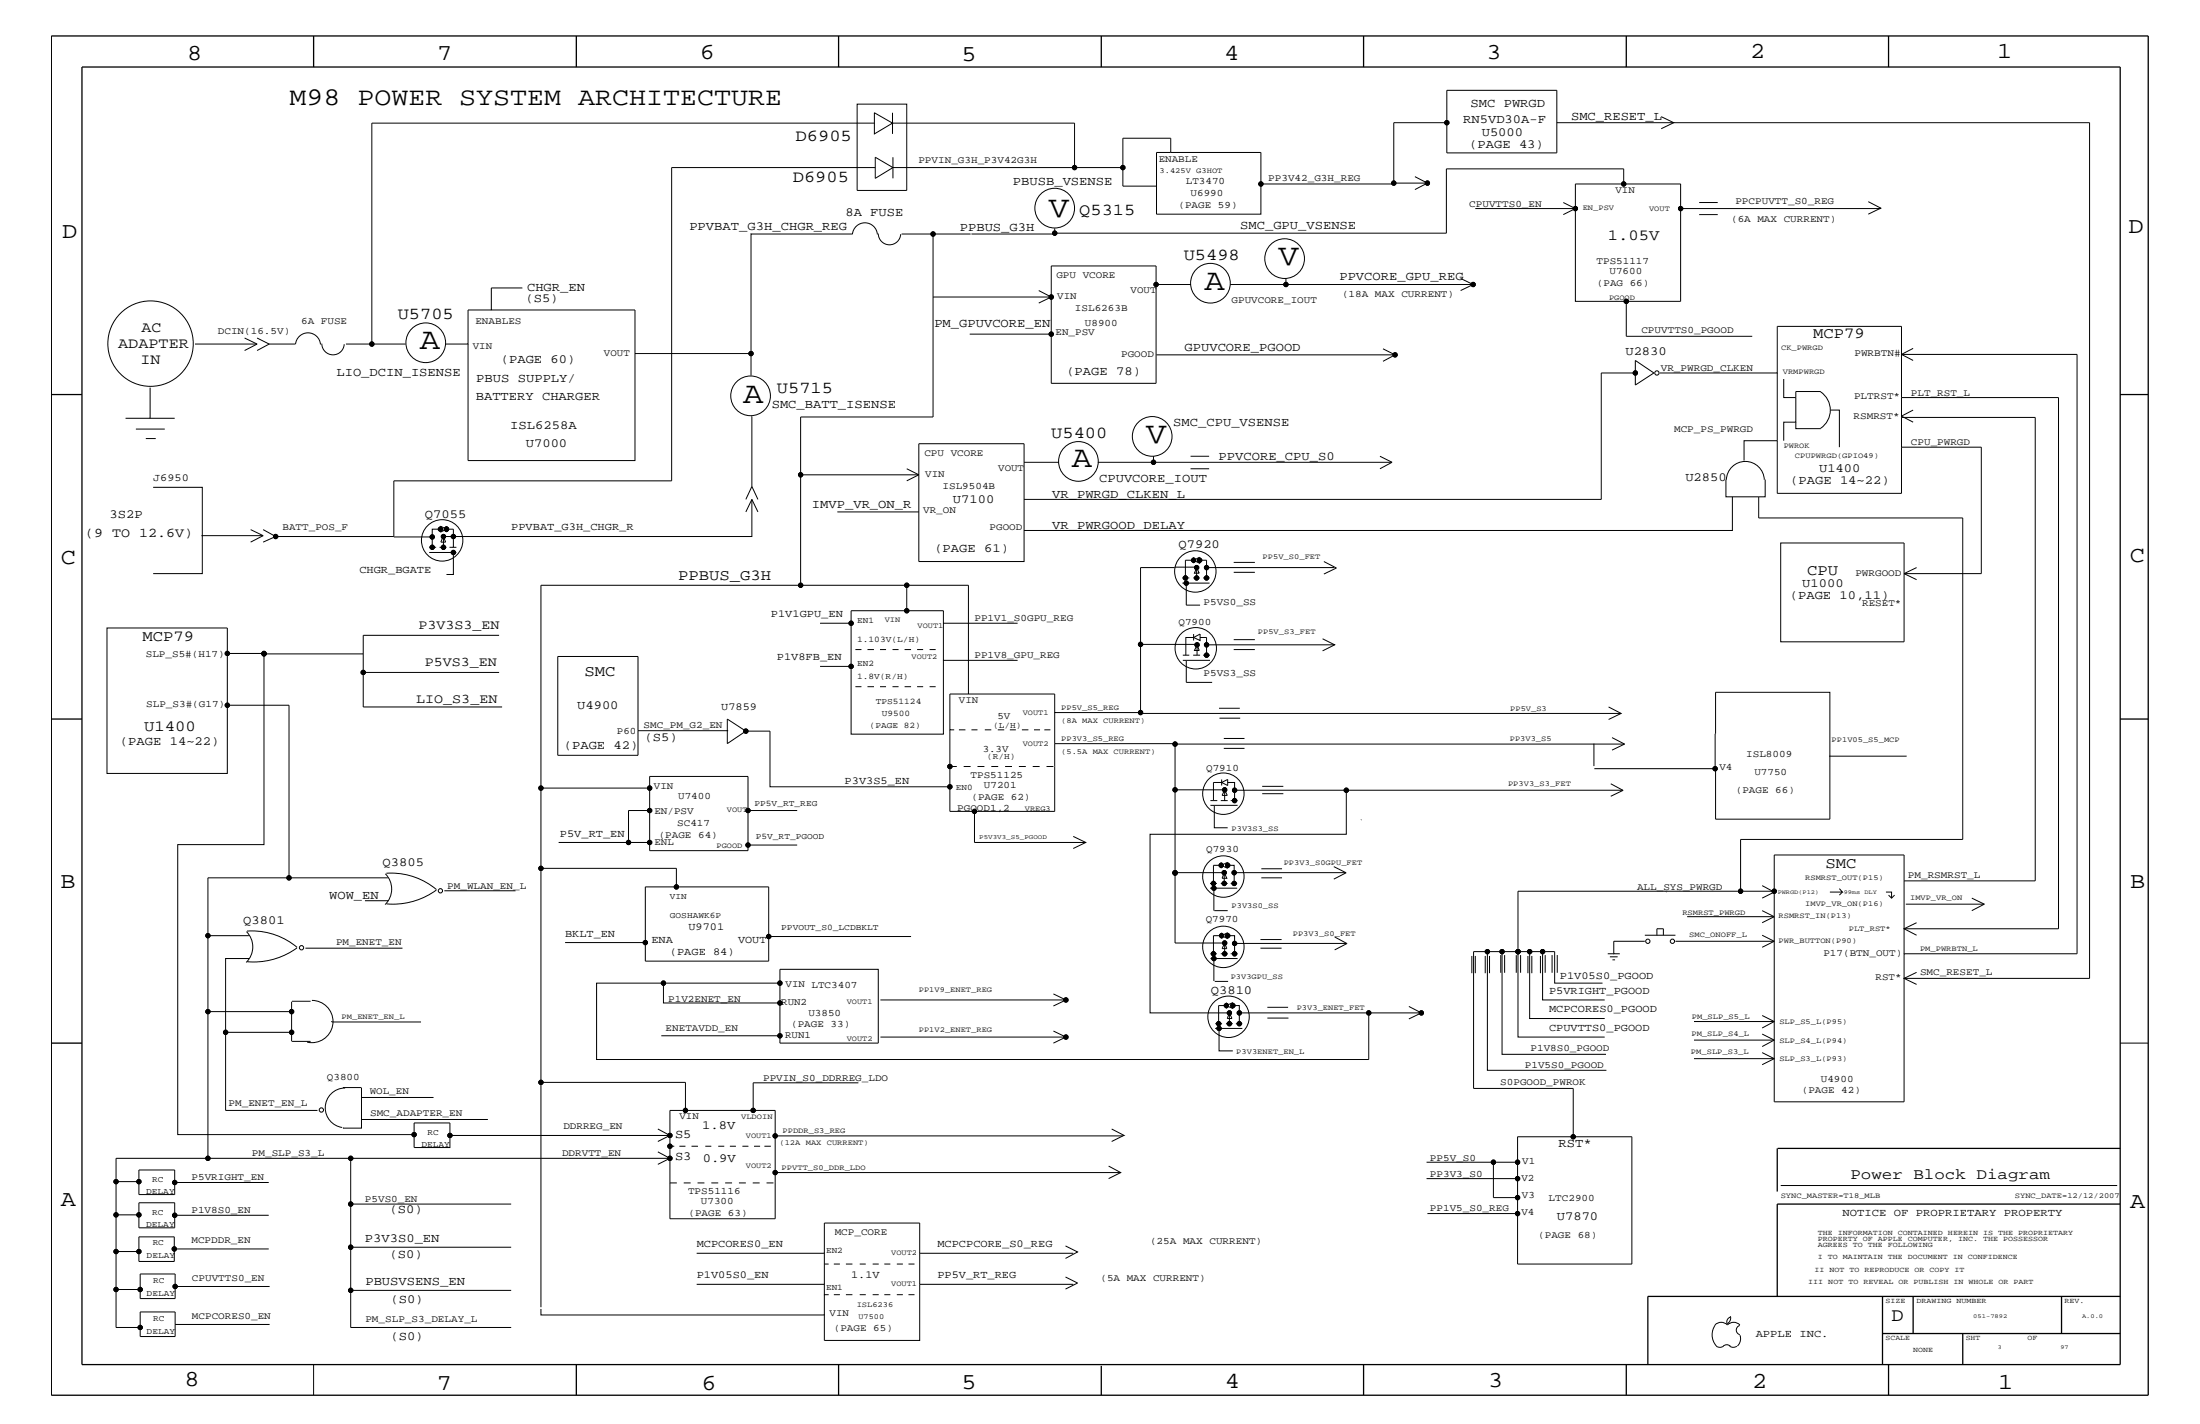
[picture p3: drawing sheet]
<svg xmlns="http://www.w3.org/2000/svg" width="432mm" height="279mm" viewBox="0 0 432 279" stroke-linecap="round" stroke-linejoin="round" font-family="sans-serif">
<g fill="none" stroke="#000" stroke-width=".25">
<path d="M10.1 7.1h411.5v266.7h-411.5zM16.1 13.2h400v254.5h-400zM61.6 7.1v6.1M113.1 7.1v6.1M164.6 7.1v6.1M216.2 7.1v6.1M267.6 7.1v6.1M319.2 7.1v6.1M370.7 7.1v6.1M10.1 77.4h6M416.1 77.4h5.5M10.1 141.1h6"/>
<path d="M416.1 141.1h5.5M10.1 204.7h6M348.8 225.3v8.5M348.9 225.3h67.2M416.1 236.2h-67.3v18.2M369.5 254.4v13.3M375.5 254.4v7.2M404.6 254.4v7.2M416.1 254.4h-92.7v13.3M113.1 267.7v6.1M164.6 267.7v6.1M216.2 268v5.8"/>
<path d="M267.6 267.7v6.1M319.2 267.7v6.1M369.5 261.6h46.6M370.7 267.7v6.1M385.2 261.6v6.1"/>
</g>
<g fill="none" stroke="#000" stroke-width=".2">
<path d="M168.2 20.4h9.8v17h-9.8zM171.6 24.2h-98.6v43.3h-5.1M171.6 22.1l3.6 2.1-3.6 2.1zM171.8 32.9h-40v61.4h-54.5v11h-23.2l-2.5-1.4M171.8 30.8l3.5 2.1-3.5 2.1zM175.2 22.1v2.1h35.7v8.7l.1-.1M175.2 24.2v2.1M175.3 32.9h45.1M175.3 30.8v4.2M229.8 29.9v-2.8h-9.4v9.4h6.6v5.5h20.5v-12.1h-20.5v6.6M273.6 35.9v.2h-26.1M273.6 35.9h6.6"/>
<path d="M277.7 34.7l2.5 1.2-2.5 1.3M284 24.1v5.9h21.6v-12.3h-21.6v6.4h-10.4v11.8M305.6 24.1h104.5v167.9h-36.4v24.2h-25.5v-8.5M306.8 39.7l2.4 1.2M318.7 36.1v-3h-34.8v12.6h-76.9M326.1 22.9l2.4 1.2-2.4 1.2M333.5 39.7h3.6M366.7 39.6l2.4 1.2-2.4 1.2M102.5 56.5h-6.1v4.3h28.2v29.6h-32.7v-22.9M147.4 45.8v.1M167.3 45.9h-19.9v23.5M167.3 46a2.46 2.46 0 0 1 2.5-2.3 2.46 2.46 0 0 1 2.4 2.3"/>
<path d="M172.4 45.8a2.2 2.2 0 0 0 2.1 2.2 2.2 2.2 0 0 0 2.3-2.1M177 45.9h13.5M183.1 58.3h23.2M183.1 45.9v35.9h-26v33M203.9 57l2.4 1.3v-6.1h20.6v23h-20.6v-16.9M206.3 58.3l-2.4 1.2M207 45.7v.2h-16.3M207 44.8v.9M226.9 55.8h6.9M241.5 55.8h47.6M252.4 54.6v1.2M286.7 54.6l2.4 1.2"/>
<path d="M289.1 55.8l-2.4 1.2M289.6 40.9h19.6M309.2 40.9v18.2h20.7v-23h-20.7v4.8l-2.4 1.2M319.2 59.1v6.9h24.7M329.9 40.9h39.2M333.5 42.1h3.6M29.5 76.1v6h-4.9M38.3 67.5h12.2M48 66.3l2.5 1.2M50.5 66.3l2.3 1.2-2.3 1.3M50.5 67.5l-2.5 1.3M52.7 67.5h5.2"/>
<path d="M58 67.5a2.46 2.46 0 0 1 2.5-2.2 2.46 2.46 0 0 1 2.4 2.3M63.2 67.4a2.2 2.2 0 0 0 2.1 2.2 2.2 2.2 0 0 0 2.3-2.1M73 67.5h6.6M96.4 60.8h-4.5v6.7h-4.4M124.6 69.4h22.8v4.3M190.3 65.6h16M227 69.6h46.8M271.4 68.4l2.4 1.2M273.8 69.6l-2.4 1.3M321 70.7l3.6 2.5-3.6 2.4zM321 73.2h-6.7v24.8h-113.3M348.8 73.2v23.6h24.4v-18.8"/>
<path d="M350.1 74.4v3.6h2.4M352.5 78v4.8h-2.4v3.7M357.3 76.9a4.3 4.3 0 0 1 0 7.1M357.4 76.8h-4.9v1.2M373.2 69.5v-5.5h-24.4v9.2h-23M373.2 78v-8.5h34.5v117.6h-34v4.9M373.2 78h30.8v104.2h-30.3v4.9M373.2 69.5l2.3 1.2M375.5 68.4l-2.3 1.1M26.7 84.2h5.6M28.6 86h2M29.5 82.1h4.8"/>
<path d="M30.1 95.6h9.6v17h-9.6M147.5 81.7l.1 13.7M147.6 98v7.3h-58.6M147.6 98l1.2 2.4M147.6 98l-1.2 2.4M147.6 95.4l1.2 2.6M147.6 95.4l-1.2 2.6M157.1 93.2h23.2M178 92l2.3 1.2M180.3 87.1h20.7v23.1h-20.7zM180.3 93.2l-2.3 1.1M201 90.7h6.9"/>
<path d="M215.5 90.7h57.7M226.4 89.5v1.2M233.7 89.5h3.6M233.7 92h3.6M270.8 89.5l2.4 1.2M273.2 90.7l-2.4 1.3M338.8 94.1v3.4h6.4M338.8 94.1a3.7 3.7 0 0 1 3.8-3.6 3.7 3.7 0 0 1 3.7 3.6M340 97.5v6.6h-139M345.2 97.5v4.1h40v63.1h-43.6v10.2M346.5 94.1v3.4h-1.3M348.8 86.5h-6.5v3.9"/>
<path d="M352.5 82.8v1.3h4.9M359.3 80.5h1.7v7.2M373.2 87.7h15.7v24.9h-15.2M373.2 81.9h26.3v90.9h-25.8M375.5 80.5l-2.3 1.1 2.3 1.2M39.5 105.1h12.1M49.2 103.9l2.4 1.2M51.6 105.1l-2.4 1.3M53.9 105.3h.2l-2.5 1.1M77.3 105.4h7.5M84.2 107.4h1.4M84.2 108.4h5.4"/>
<path d="M84.8 105.4v2M86.3 107.4h1.3M86.4 103.8v.6l1.2-.6h1.4v1.5M87 105.3l-.5 1.1h1l-.5-1.1M87 105.3h1.9M87 105.3v2.1M87.6 103.2v.6l-1.2-.6v.6h-1.6v1.6M87.7 103.7l-.1 .7M89 105.3v2.1h-.8M89 108.4v4.3h-1.4M89 107.4h.6M164.3 100.4h16"/>
<path d="M178 114.8v5M230.5 111.4h-6.6v15h6.7M230.5 111.3h4.4M232.1 114.4h.7v4.3h2.7M232.7 113.4h.7M232.8 114.4h4.6M234.3 109.3v.6h-1.6v3.5h-.6M234.3 109.9l1.2 .6v-1.2l-1.2 .6v.6M234.9 111.4v2h-.7M234.9 111.4l.5 1.1h-1zM234.9 113.4h.6M235.5 109.9h1.3v1.5"/>
<path d="M236.1 113.4h.7M236.8 111.4v2h.6M236.8 111.4h25.1M242.1 110.3h4.2M242.1 112.3h4.2M259.8 110.2l2.5 1.2-2.5 1.2M349.5 106.5h24.2v19.4h-24.2zM373.7 112.6l2.5 1.1M376.2 111.4l-2.5 1.2M44.6 138.4v-15.2h-23.6v28.6h23.6v-13.4h12.1v33.8h.1M44.6 128.2l26.7 .1M51.8 128.3v37.4h-16.9v56.9h46.4v-2.3h7v4.9h-7v-2.6"/>
<path d="M71.3 131.9h26.7M98 124.7h-26.7v14h27.3M109.5 128.8h15.7v19.4h-15.7zM161 122.3h6M167 122.3v8.5h-6M167 122.3v-2.5h18.2v24.2h-18.2v-13.2M167.9 134.7h1.2M167.9 127.5h1.2M170.3 134.7h1.2M170.3 127.5h1.2M172.7 134.7h1.2M172.7 127.5h1.2"/>
<path d="M175.2 134.7h1.2M175.2 127.5h1.2M177.5 134.7h1.3M177.5 127.5h1.3M180 134.7h1.2M180 127.5h1.2M182.5 134.7h1.1M182.5 127.5h1.1M185.1 122.3h14.6M185.1 129.6h14.6M190.1 136.2v-21.4h-83.9v39.8M207 139.8v-3.6h-20.6v7h.9"/>
<path d="M223.9 139.8h-16.9v6.1M223.9 126.4v13.6h94.3M230.5 126.4h4.5M232.2 128.6h1.2M232.2 129.6h5.3M232.8 129.6v4.3h5.1M234.2 128.6h1.3M234.3 124.4v.7h-1.6v3.5M234.3 125.1l1.2 .6v-1.3l-1.2 .7v.6M235 126.5l.4 1.1h-1zM235 126.5v2.1M235.5 125.1h1.3v1.4"/>
<path d="M236.1 128.6h.7M236.8 126.5v2.1h.7M236.8 126.5h25.1M239.3 139h4M242.1 127.5h4.2M242.1 125.5h4.2M259.6 125.3l2.4 1.2-2.4 1.2M315.7 138.7l2.5 1.3-2.5 1.2M106.2 154.6v15.8h26.6v3.6M106.2 154.6h21.3M125.2 143.4h17.7M127.5 159h-4.1v6.3h4.1"/>
<path d="M127.5 152.3h19.3v14.6h-19.3zM142.7 141.1l3.7 2.4-3.7 2.4zM146.2 143.5h4.9v10.9h35.3v4.8h20.6v-13.3M146.8 159h9.7M186.4 143.2v11.2M188.2 143.2h1.3M190.7 143.2h1.2M191.3 159.2v6.1h21.8M193.3 143.2h1.3M195.8 143.2h1.3M198.2 143.2h1.2M200.6 143.2h1.2"/>
<path d="M202.9 143.2h1.2M205 143.2h1.2M207 145.9h23.6v9.1M230.6 155.1l9.8-.1v2.1h-.8M230.6 155.1v16.1M230.6 146h88.3M230.7 155l-.1 .1M237.6 158h5.3M237.6 157.1h1.3M238.3 158v4.4h2.7M239.4 140.9h4M239.8 153.5h-1.6v3.6"/>
<path d="M239.8 152.9v1.2M240.2 146.8h4.1M240.2 144.9h4.1M240.4 155l.5 1.1h-1zM240.4 157.1h.6M241 153.5v.6l-1.2-.6 1.2-.6v.6h1.3v1.6h21.9M241.6 157.1h1.3M242.3 155.1v2M247.7 154.3h4.2M247.7 155.7h4.2M264.2 155.1v8.6h-38.5v35h15.6v2.2h-.7M312.8 145.9v4.4"/>
<path d="M312.9 150.8h23.8v9.9h22.5v-24.9h-22.5l-.1 15M316.1 153.8l2.4 1.3h-54.3M316.4 144.7l2.5 1.3M318.6 155.1l-2.5 1.1M318.9 146l-2.5 1.2M359 148.4h15.2M71.6 176.7h4.7M75.6 171.4a4.2 4.2 0 0 1 0 6.1M75.8 171.3a13.8 13.8 0 0 1 9.9 3.2M76.1 172.2h-35.3v11.4M85.6 174.6a14.5 14.5 0 0 1-9.7 2.7M87.2 174.8h14"/>
<path d="M106.2 170.4v42M109.6 165.3h13.8M146.8 165.8h9.7M210.7 164.1l2.4 1.2-2.4 1.2M230.7 171.2l-.1 13.8h9.8v2.1M237.5 174.3h.8v4.4M237.5 173.3h1.3M238.3 174.3h4.5M238.3 178.7h2.7M239.7 169.8h-1.5v3.5M239.7 169.2v1.2M240.3 171.2l.5 1.1h-.9z"/>
<path d="M240.3 171.2v2.1h-.7M240.3 171.2h-9.7v.3M240.3 173.3h.7M241 169.8v-.6l-1.3 .6 1.3 .6v-.6h1.2v1.4h22l-2.4-1.2M242.2 171.2v2.1h-.6M242.2 173.3h.6M247.6 170.5h4M247.6 172.2h4M264.2 171.2l-2.4 1.3M267.2 160.8l-.1 .1M327.1 174.9l-.1 .1M331.1 179.9h17.1"/>
<path d="M345.9 173.8l2.3 1.2v-.1M345.9 176.2l2.3-1.2v4.9M345.9 178.7l2.3 1.2M348.2 179.9v4.8l-2.3 1.2M348.2 174.9h-50.3v28.6h17.1M348.2 174.9v-7.1h25.5v14.4M348.2 179.9l-2.3 1.1M361 174.4l.6 .6h-2.4M361.6 175l-.6 .6M370.2 175h1.1v1.2M370.7 175.6l.6 .6 .6-.6M374.1 177.4h15.4"/>
<path d="M387 176.2l2.5 1.2M389.5 177.4l-2.5 1.3M40.8 198.5v28.8h28M40.8 198.5h16.4M48.4 182.8a4.2 4.2 0 0 1-.1 6M48.5 182.7a13.8 13.8 0 0 1 9.8 3.2M48.9 183.6h-8.1v14.9M48.9 188.1h-4.6v14.5M57.2 196.5v7.8M57.3 196.5h3.7M58.3 186a14.5 14.5 0 0 1-9.8 2.7M59.9 186h19.1"/>
<path d="M61.2 196.3a4.1 4.1 0 0 1 4.1 4.6 4.1 4.1 0 0 1-5 3.6M130.2 192.9v3.9h22.9M150.9 183.8v-9.8h-24.2v10.9h-15.8M153.1 190.2h19.3v14.5h-19.3zM153.1 192.9h-36v15h151.5v-9.2M172.8 196.2h36.4M178.8 183.8h-27.9v4.8h-24.2v-3.7M206.8 195l2.4 1.2-2.4 1.2M237.6 188.1h.7v4.4M237.6 187.1h1.2M238.3 188.1h4.6M238.4 192.6h2.6"/>
<path d="M239.6 187.1h1.4M239.8 184.2v-.6l1.2-.6v.6h1.3v1.5h21.9M239.8 183v.6M240.4 185l.4 1.1h-.9zM240.7 196.7v.6l1.3-.6v.6h1.2v1.4M240.7 197.3l1.3 .6v-.6M240.7 197.3v.6M240.7 197.3h-1.5v3.6M241 183.6v.6l-1.2-.6h-1.6v3.5M241.3 198.7l.5 1.1h-.9zM241.6 187.1h1.3M242.3 185.1v2"/>
<path d="M243.2 198.7h35.8M243.2 198.7v2.2M247.4 186h4.1M247.4 184.3h4.1M248.8 197.6h4M248.8 199.8h4.1M262 183.8l2.3 1.3M264.4 185.1l-2.4 1.3M276.5 197.5l2.5 1.2-2.5 1.2M288.9 187.6v3.4M289.6 187.6v3.4M291.5 187.6v3.4"/>
<path d="M291.9 186.7h8.3M292.4 187.6v3.4M294.6 187.4v3.5M294.8 186.7v20.2h20.4M295.3 187.4v3.5M297.6 187.4v3.5M298.5 187.4v3.5M299.9 187.6v3.4M300.7 187.6v3.4M302.3 187.6v3.4M302.8 186.7h-2.6v13.1h14.8M303.3 187.4v3.5"/>
<path d="M304.6 187.4v3.5M305.6 187.4v3.5M314.5 192.9h-9.4v-6.2h-2.3v9.5h12.2M315.6 187.1h1.1M316 187.7h1.5M316.5 188.3h.5M322.8 184.7h-6.1v2.4h1.2M322.8 183.5h6M325.2 183.5v-1.3h1.3v1.3M328.8 184.7h19.4M345.9 199.2l2.3 1.2M345.9 183.5l2.3 1.2"/>
<path d="M348.2 184.7v15.7h-15.7M376.2 190.8l-2.5 1.2 2.5 1.2M376.2 181l-2.5 1.2 2.5 1.3M44.3 202.6v15.3h18M44.3 202.6h12.9M57.3 204.3h3.7M65.1 200.3v.2h17.5M67.3 213.4h3.7M67.7 213.5a3.9 3.9 0 0 0-3.8 3.6 3.9 3.9 0 0 0 3.2 4.1M71 213.5v7.8h-3.7h.1M71 219.7h24.8M71 215.3h14.1"/>
<path d="M129.8 203.2h23.3M134.5 217.9v-5.5h-28.3v44.1M168.5 212.5h-20.7v5.4M172.8 203.5h36.4M206.8 202.3l2.4 1.2M209.2 203.5l-2.4 1.2M238.5 201.8h5.3M238.5 200.9h1.4M239.3 201.8v4.4h2.7M241.3 200.9h.7M242.6 200.9h1.2M315.3 210h-23.4v-23.3h-2.7v26.9h19.6v9.4"/>
<path d="M332.5 204.1h15.7M345.9 206.5l2.3 1.2M345.9 202.9l2.3 1.2M348.2 204.1v3.6h-15.7M348.2 200.4v3.7l-2.3 1.2M348.2 207.7l-2.3 1.2M348.2 200.4l-2.3 1.3M416.1 204.7h5.5M22.8 238.4h4.5M22.8 231.8h4.5M27.3 229.6h7v4.8h-7zM27.3 236h7v4.9h-7z"/>
<path d="M34.3 238.4h18.4M34.3 232h18.4M40.8 227.3h-18v33.2h4.7M68.8 227.3v8.9M68.8 227.3h62.7M88.3 222.8h43.1M100.3 236.2h-31.5v8.5M129.1 221.5l2.4 1.3-2.4 1.2M129.1 226l2.4 1.3-2.4 1.2M131.5 224.9v-7h20.6v21.2h-20.6v-11.8M132.3 224.9h-.8v2.4M133.4 224.9h1.1"/>
<path d="M135.7 224.9h1.3M138.4 224.9h1.2M141 224.9h1.2M143.3 224.9h1.1M145.7 224.9h1.2M148 224.9h1.2M150 224.9h1.3M152.1 222.9h68.3M152.1 230.1h67.9M217.6 228.8l2.4 1.3-2.4 1.2M218.2 221.5l2.4 1.3-.2 .1M220.4 222.9l-2.2 1.1"/>
<path d="M280 228h17.9M293.1 228v7h4.8M297.9 235v3.1h-17.7M297.9 235v-12h22.4v25h-22.4v-10M297.9 231.2l-17.9 .1M349.5 232.6h66M22.9 252.9l-.1 .1h4.7M22.9 245.5l-.1 .1h4.5M27.3 242.7h6.9v4.8h-6.9zM27.5 250h6.9v4.8h-6.9zM27.5 257.4h6.9v4.8h-6.9zM34.2 245.1h18.5"/>
<path d="M34.4 259.9h18.5M34.4 252.4h18.5M68.8 244.7v15.8h31.5M68.8 253.2h31.5M68.8 244.7h31.5M136.7 245.9h25.1v-5.9h18.7v12M161.8 254v4h-55.6v-1.2M161.8 252v2h.8M161.8 248v4h-25.1M161.8 248h.8M161.8 245.9v2.1M163.7 254h1.1"/>
<path d="M163.7 248h1.1M166 254h1.3M166 248h1.3M168.7 254h1.2M168.7 248h1.2M171.3 254h1.2M171.3 248h1.2M173.6 254h1.2M173.6 248h1.2M176 254h1.2M176 248h1.2M178.3 254h1.2"/>
<path d="M178.3 248h1.2M180.5 252v11h-18.7v-5M180.5 252h30.2M180.5 245.9h30.2M209.1 244.5l2.4 1.1-2.4 1.3M209.1 250.6l2.4 1.1-2.4 1.2M336.6 260a1.69 1.69 0 0 1 2.4 0 1.72 1.72 0 0 1 2.5 0M339.6 258.3l.1 .3a1.27 1.27 0 0 1-.7 1.1M339.6 258.4a.99 .99 0 0 0-.6 1.4M61.6 267.7v6.1M336.6 260a3.3 3.3 0 0 0 .3 4.1M336.9 264.1l.7 .3 .7-.3"/>
<path d="M338.2 264.1l.7-.3 .7 .3M339.5 264.1l.7 .3 .7-.3M341.5 260.1a.93 .93 0 0 0-.7 .9 .93 .93 0 0 0 .7 .9M341.5 262l.1 .7a1.99 1.99 0 0 1-.6 1.4"/>
<circle cx="210.9" cy="32.9" r=".42"/>
<circle cx="220.4" cy="32.9" r=".42"/>
<circle cx="247.5" cy="36.1" r=".42"/>
<circle cx="273.6" cy="35.9" r=".42"/>
<circle cx="280.2" cy="35.9" r=".42"/>
<circle cx="284" cy="24.1" r=".42"/>
<circle cx="318.7" cy="36.1" r=".42"/>
<circle cx="183.1" cy="45.9" r=".42"/>
<circle cx="206.3" cy="58.3" r=".42"/>
<circle cx="207" cy="40.8" r="3.9"/>
<circle cx="207" cy="45.7" r=".42"/>
<circle cx="226.9" cy="55.8" r=".42"/>
<circle cx="237.6" cy="55.6" r="3.9"/>
<circle cx="252.1" cy="50.7" r="3.9"/>
<circle cx="252.4" cy="55.8" r=".42"/>
<circle cx="289.1" cy="55.8" r=".42"/>
<circle cx="309.2" cy="40.9" r=".42"/>
<circle cx="319.2" cy="59.1" r=".42"/>
<circle cx="329.9" cy="40.9" r=".42"/>
<circle cx="29.5" cy="67.4" r="8.4"/>
<circle cx="73" cy="67.5" r=".42"/>
<circle cx="83.6" cy="67.3" r="3.9"/>
<circle cx="147.3" cy="77.7" r="3.9"/>
<circle cx="147.4" cy="69.4" r=".42"/>
<circle cx="206.3" cy="65.6" r=".42"/>
<circle cx="273.8" cy="69.6" r=".42"/>
<circle cx="321" cy="73.2" r=".42"/>
<circle cx="325.2" cy="73.2" r=".42"/>
<circle cx="157.1" cy="93.2" r=".42"/>
<circle cx="211.7" cy="90.5" r="3.9"/>
<circle cx="226.1" cy="85.6" r="3.9"/>
<circle cx="226.4" cy="90.7" r=".42"/>
<circle cx="54.1" cy="105.3" r=".42"/>
<circle cx="84.8" cy="105.4" r=".42"/>
<circle cx="84.8" cy="107.4" r=".42"/>
<circle cx="86.4" cy="103.8" r=".42"/>
<circle cx="86.8" cy="106" r="4.1"/>
<circle cx="87" cy="105.3" r=".42"/>
<circle cx="87" cy="107.4" r=".42"/>
<circle cx="87.6" cy="103.8" r=".42"/>
<circle cx="89" cy="108.4" r=".42"/>
<circle cx="89" cy="105.3" r=".42"/>
<circle cx="157.1" cy="114.8" r=".42"/>
<circle cx="178" cy="119.8" r=".42"/>
<circle cx="178" cy="114.8" r=".42"/>
<circle cx="232.7" cy="113.4" r=".42"/>
<circle cx="232.8" cy="114.4" r=".42"/>
<circle cx="234.3" cy="109.9" r=".42"/>
<circle cx="234.6" cy="112.1" r="4.1"/>
<circle cx="234.9" cy="111.4" r=".42"/>
<circle cx="234.9" cy="113.4" r=".42"/>
<circle cx="235.5" cy="109.9" r=".42"/>
<circle cx="236.8" cy="111.4" r=".42"/>
<circle cx="236.8" cy="113.4" r=".42"/>
<circle cx="44.6" cy="138.4" r=".42"/>
<circle cx="44.6" cy="128.2" r=".42"/>
<circle cx="51.8" cy="128.3" r=".42"/>
<circle cx="51.8" cy="128.2" r=".42"/>
<circle cx="71.3" cy="131.9" r=".42"/>
<circle cx="167" cy="122.3" r=".42"/>
<circle cx="167" cy="130.8" r=".42"/>
<circle cx="223.9" cy="139.8" r=".42"/>
<circle cx="223.9" cy="126.4" r=".42"/>
<circle cx="234.7" cy="127.2" r="4.1"/>
<circle cx="234.9" cy="126.5" r=".42"/>
<circle cx="236.8" cy="126.5" r=".42"/>
<circle cx="236.8" cy="128.6" r=".42"/>
<circle cx="106.2" cy="154.6" r=".42"/>
<circle cx="127.5" cy="154.6" r=".42"/>
<circle cx="127.5" cy="159" r=".42"/>
<circle cx="146.4" cy="143.5" r=".42"/>
<circle cx="146.8" cy="159" r=".42"/>
<circle cx="186.4" cy="150.4" r=".42"/>
<circle cx="186.4" cy="154.4" r=".42"/>
<circle cx="191.3" cy="159.2" r=".42"/>
<circle cx="230.6" cy="146" r=".42"/>
<circle cx="230.6" cy="155" r=".42"/>
<circle cx="240.1" cy="155.7" r="4.1"/>
<circle cx="240.4" cy="155" r=".42"/>
<circle cx="242.3" cy="157.1" r=".42"/>
<circle cx="242.3" cy="155.1" r=".42"/>
<circle cx="264.2" cy="155.1" r=".42"/>
<circle cx="336.6" cy="150.8" r=".42"/>
<circle cx="56.7" cy="172.2" r=".42"/>
<circle cx="86.4" cy="174.8" r=".42"/>
<circle cx="106.2" cy="170.4" r=".42"/>
<circle cx="123.4" cy="165.3" r=".42"/>
<circle cx="127.5" cy="165.3" r=".42"/>
<circle cx="132.8" cy="174" r=".42"/>
<circle cx="146.8" cy="165.8" r=".42"/>
<circle cx="230.6" cy="171.2" r=".42"/>
<circle cx="230.6" cy="171.3" r=".42"/>
<circle cx="238.2" cy="173.3" r=".42"/>
<circle cx="238.3" cy="174.3" r=".42"/>
<circle cx="239.7" cy="169.8" r=".42"/>
<circle cx="240.1" cy="172" r="4.1"/>
<circle cx="240.3" cy="173.3" r=".42"/>
<circle cx="240.3" cy="171.2" r=".42"/>
<circle cx="241" cy="169.8" r=".42"/>
<circle cx="242.2" cy="171.2" r=".42"/>
<circle cx="242.2" cy="173.3" r=".42"/>
<circle cx="341.6" cy="174.9" r=".42"/>
<circle cx="348.2" cy="174.9" r=".42"/>
<circle cx="40.8" cy="198.5" r=".42"/>
<circle cx="40.8" cy="183.6" r=".42"/>
<circle cx="57.2" cy="198.5" r=".42"/>
<circle cx="59.2" cy="186" r=".42"/>
<circle cx="126.7" cy="184.9" r=".42"/>
<circle cx="130.2" cy="192.9" r=".42"/>
<circle cx="150.9" cy="183.8" r=".42"/>
<circle cx="153.1" cy="196.8" r=".42"/>
<circle cx="153.1" cy="192.9" r=".42"/>
<circle cx="209.2" cy="196.2" r=".42"/>
<circle cx="238.2" cy="187.1" r=".42"/>
<circle cx="238.3" cy="188.1" r=".42"/>
<circle cx="239.8" cy="183.6" r=".42"/>
<circle cx="240.1" cy="185.8" r="4.1"/>
<circle cx="240.4" cy="185" r=".42"/>
<circle cx="240.4" cy="187.1" r=".42"/>
<circle cx="240.7" cy="197.3" r=".42"/>
<circle cx="241" cy="183.6" r=".42"/>
<circle cx="241.1" cy="199.5" r="4.1"/>
<circle cx="241.3" cy="198.7" r=".42"/>
<circle cx="242" cy="197.3" r=".42"/>
<circle cx="242.3" cy="187.1" r=".42"/>
<circle cx="242.3" cy="185.1" r=".42"/>
<circle cx="243.2" cy="198.7" r=".42"/>
<circle cx="268.6" cy="198.7" r=".42"/>
<circle cx="279" cy="198.7" r=".42"/>
<circle cx="291.9" cy="186.7" r=".42"/>
<circle cx="294.8" cy="186.7" r=".42"/>
<circle cx="297.9" cy="186.7" r=".42"/>
<circle cx="300.2" cy="186.7" r=".42"/>
<circle cx="302.8" cy="186.7" r=".42"/>
<circle cx="323.4" cy="184.7" r=".42"/>
<circle cx="328.3" cy="184.7" r=".42"/>
<circle cx="44.3" cy="202.6" r=".42"/>
<circle cx="57.2" cy="202.6" r=".42"/>
<circle cx="63.1" cy="217.8" r=".42"/>
<circle cx="106.2" cy="212.4" r=".42"/>
<circle cx="134.5" cy="217.9" r=".42"/>
<circle cx="147.8" cy="217.9" r=".42"/>
<circle cx="153.1" cy="203.2" r=".42"/>
<circle cx="209.2" cy="203.5" r=".42"/>
<circle cx="239.2" cy="200.9" r=".42"/>
<circle cx="239.3" cy="201.8" r=".42"/>
<circle cx="241.3" cy="200.9" r=".42"/>
<circle cx="243.2" cy="200.9" r=".42"/>
<circle cx="22.8" cy="238.4" r=".42"/>
<circle cx="22.8" cy="231.8" r=".42"/>
<circle cx="27.3" cy="231.8" r=".42"/>
<circle cx="27.3" cy="238.4" r=".42"/>
<circle cx="34.3" cy="232" r=".42"/>
<circle cx="34.3" cy="238.4" r=".42"/>
<circle cx="40.8" cy="227.3" r=".42"/>
<circle cx="68.8" cy="236.2" r=".42"/>
<circle cx="68.8" cy="227.3" r=".42"/>
<circle cx="81.3" cy="222.6" r=".42"/>
<circle cx="88.3" cy="222.8" r=".42"/>
<circle cx="131.5" cy="222.8" r=".42"/>
<circle cx="131.5" cy="227.3" r=".42"/>
<circle cx="131.5" cy="224.9" r=".42"/>
<circle cx="152.1" cy="230.1" r=".42"/>
<circle cx="152.1" cy="222.9" r=".42"/>
<circle cx="293.1" cy="228" r=".42"/>
<circle cx="297.9" cy="235" r=".42"/>
<circle cx="297.9" cy="231.3" r=".42"/>
<circle cx="297.9" cy="228" r=".42"/>
<circle cx="297.9" cy="238.1" r=".42"/>
<circle cx="308.8" cy="223" r=".42"/>
<circle cx="22.8" cy="245.6" r=".42"/>
<circle cx="22.8" cy="253" r=".42"/>
<circle cx="27.3" cy="245.6" r=".42"/>
<circle cx="27.5" cy="253" r=".42"/>
<circle cx="34.2" cy="245.1" r=".42"/>
<circle cx="34.4" cy="252.4" r=".42"/>
<circle cx="68.8" cy="253.2" r=".42"/>
<circle cx="68.8" cy="244.7" r=".42"/>
<circle cx="27.5" cy="260.5" r=".42"/>
</g>
<path d="M186.4 150.4h20.6M131.5 232.1h20.6" fill="none" stroke="#000" stroke-width=".2" stroke-dasharray="1.4 1.4" stroke-linecap="butt"/>
<g fill="#000">
<circle cx="210.9" cy="32.9" r=".42"/>
<circle cx="220.4" cy="32.9" r=".42"/>
<circle cx="247.5" cy="36.1" r=".42"/>
<circle cx="273.6" cy="35.9" r=".42"/>
<circle cx="280.2" cy="35.9" r=".42"/>
<circle cx="284" cy="24.1" r=".42"/>
<circle cx="318.7" cy="36.1" r=".42"/>
<circle cx="183.1" cy="45.9" r=".42"/>
<circle cx="206.3" cy="58.3" r=".42"/>
<circle cx="207" cy="45.7" r=".42"/>
<circle cx="226.9" cy="55.8" r=".42"/>
<circle cx="252.4" cy="55.8" r=".42"/>
<circle cx="289.1" cy="55.8" r=".42"/>
<circle cx="309.2" cy="40.9" r=".42"/>
<circle cx="319.2" cy="59.1" r=".42"/>
<circle cx="329.9" cy="40.9" r=".42"/>
<circle cx="73" cy="67.5" r=".42"/>
<circle cx="147.4" cy="69.4" r=".42"/>
<circle cx="206.3" cy="65.6" r=".42"/>
<circle cx="273.8" cy="69.6" r=".42"/>
<circle cx="321" cy="73.2" r=".42"/>
<circle cx="157.1" cy="93.2" r=".42"/>
<circle cx="226.4" cy="90.7" r=".42"/>
<circle cx="54.1" cy="105.3" r=".42"/>
<circle cx="84.8" cy="105.4" r=".42"/>
<circle cx="84.8" cy="107.4" r=".42"/>
<circle cx="86.4" cy="103.8" r=".42"/>
<circle cx="87" cy="105.3" r=".42"/>
<circle cx="87" cy="107.4" r=".42"/>
<circle cx="87.6" cy="103.8" r=".42"/>
<circle cx="89" cy="108.4" r=".42"/>
<circle cx="89" cy="105.3" r=".42"/>
<circle cx="157.1" cy="114.8" r=".42"/>
<circle cx="178" cy="119.8" r=".42"/>
<circle cx="178" cy="114.8" r=".42"/>
<circle cx="232.7" cy="113.4" r=".42"/>
<circle cx="232.8" cy="114.4" r=".42"/>
<circle cx="234.3" cy="109.9" r=".42"/>
<circle cx="234.9" cy="111.4" r=".42"/>
<circle cx="234.9" cy="113.4" r=".42"/>
<circle cx="235.5" cy="109.9" r=".42"/>
<circle cx="236.8" cy="111.4" r=".42"/>
<circle cx="236.8" cy="113.4" r=".42"/>
<circle cx="44.6" cy="138.4" r=".42"/>
<circle cx="44.6" cy="128.2" r=".42"/>
<circle cx="51.8" cy="128.3" r=".42"/>
<circle cx="51.8" cy="128.2" r=".42"/>
<circle cx="71.3" cy="131.9" r=".42"/>
<circle cx="167" cy="122.3" r=".42"/>
<circle cx="167" cy="130.8" r=".42"/>
<circle cx="223.9" cy="139.8" r=".42"/>
<circle cx="223.9" cy="126.4" r=".42"/>
<circle cx="234.9" cy="126.5" r=".42"/>
<circle cx="236.8" cy="126.5" r=".42"/>
<circle cx="236.8" cy="128.6" r=".42"/>
<circle cx="106.2" cy="154.6" r=".42"/>
<circle cx="127.5" cy="154.6" r=".42"/>
<circle cx="127.5" cy="159" r=".42"/>
<circle cx="146.4" cy="143.5" r=".42"/>
<circle cx="146.8" cy="159" r=".42"/>
<circle cx="186.4" cy="150.4" r=".42"/>
<circle cx="186.4" cy="154.4" r=".42"/>
<circle cx="191.3" cy="159.2" r=".42"/>
<circle cx="230.6" cy="146" r=".42"/>
<circle cx="230.6" cy="155" r=".42"/>
<circle cx="240.4" cy="155" r=".42"/>
<circle cx="242.3" cy="157.1" r=".42"/>
<circle cx="242.3" cy="155.1" r=".42"/>
<circle cx="264.2" cy="155.1" r=".42"/>
<circle cx="336.6" cy="150.8" r=".42"/>
<circle cx="56.7" cy="172.2" r=".42"/>
<circle cx="106.2" cy="170.4" r=".42"/>
<circle cx="123.4" cy="165.3" r=".42"/>
<circle cx="127.5" cy="165.3" r=".42"/>
<circle cx="132.8" cy="174" r=".42"/>
<circle cx="146.8" cy="165.8" r=".42"/>
<circle cx="230.6" cy="171.2" r=".42"/>
<circle cx="230.6" cy="171.3" r=".42"/>
<circle cx="238.2" cy="173.3" r=".42"/>
<circle cx="238.3" cy="174.3" r=".42"/>
<circle cx="239.7" cy="169.8" r=".42"/>
<circle cx="240.3" cy="173.3" r=".42"/>
<circle cx="240.3" cy="171.2" r=".42"/>
<circle cx="241" cy="169.8" r=".42"/>
<circle cx="242.2" cy="171.2" r=".42"/>
<circle cx="242.2" cy="173.3" r=".42"/>
<circle cx="341.6" cy="174.9" r=".42"/>
<circle cx="348.2" cy="174.9" r=".42"/>
<circle cx="40.8" cy="198.5" r=".42"/>
<circle cx="40.8" cy="183.6" r=".42"/>
<circle cx="57.2" cy="198.5" r=".42"/>
<circle cx="126.7" cy="184.9" r=".42"/>
<circle cx="130.2" cy="192.9" r=".42"/>
<circle cx="150.9" cy="183.8" r=".42"/>
<circle cx="153.1" cy="196.8" r=".42"/>
<circle cx="153.1" cy="192.9" r=".42"/>
<circle cx="209.2" cy="196.2" r=".42"/>
<circle cx="238.2" cy="187.1" r=".42"/>
<circle cx="238.3" cy="188.1" r=".42"/>
<circle cx="239.8" cy="183.6" r=".42"/>
<circle cx="240.4" cy="185" r=".42"/>
<circle cx="240.4" cy="187.1" r=".42"/>
<circle cx="240.7" cy="197.3" r=".42"/>
<circle cx="241" cy="183.6" r=".42"/>
<circle cx="241.3" cy="198.7" r=".42"/>
<circle cx="242" cy="197.3" r=".42"/>
<circle cx="242.3" cy="187.1" r=".42"/>
<circle cx="242.3" cy="185.1" r=".42"/>
<circle cx="243.2" cy="198.7" r=".42"/>
<circle cx="268.6" cy="198.7" r=".42"/>
<circle cx="279" cy="198.7" r=".42"/>
<circle cx="291.9" cy="186.7" r=".42"/>
<circle cx="294.8" cy="186.7" r=".42"/>
<circle cx="297.9" cy="186.7" r=".42"/>
<circle cx="300.2" cy="186.7" r=".42"/>
<circle cx="302.8" cy="186.7" r=".42"/>
<circle cx="44.3" cy="202.6" r=".42"/>
<circle cx="57.2" cy="202.6" r=".42"/>
<circle cx="106.2" cy="212.4" r=".42"/>
<circle cx="134.5" cy="217.9" r=".42"/>
<circle cx="147.8" cy="217.9" r=".42"/>
<circle cx="153.1" cy="203.2" r=".42"/>
<circle cx="209.2" cy="203.5" r=".42"/>
<circle cx="239.2" cy="200.9" r=".42"/>
<circle cx="239.3" cy="201.8" r=".42"/>
<circle cx="241.3" cy="200.9" r=".42"/>
<circle cx="243.2" cy="200.9" r=".42"/>
<circle cx="22.8" cy="238.4" r=".42"/>
<circle cx="22.8" cy="231.8" r=".42"/>
<circle cx="27.3" cy="231.8" r=".42"/>
<circle cx="27.3" cy="238.4" r=".42"/>
<circle cx="34.3" cy="232" r=".42"/>
<circle cx="34.3" cy="238.4" r=".42"/>
<circle cx="40.8" cy="227.3" r=".42"/>
<circle cx="68.8" cy="236.2" r=".42"/>
<circle cx="68.8" cy="227.3" r=".42"/>
<circle cx="81.3" cy="222.6" r=".42"/>
<circle cx="88.3" cy="222.8" r=".42"/>
<circle cx="131.5" cy="222.8" r=".42"/>
<circle cx="131.5" cy="227.3" r=".42"/>
<circle cx="131.5" cy="224.9" r=".42"/>
<circle cx="152.1" cy="230.1" r=".42"/>
<circle cx="152.1" cy="222.9" r=".42"/>
<circle cx="293.1" cy="228" r=".42"/>
<circle cx="297.9" cy="235" r=".42"/>
<circle cx="297.9" cy="231.3" r=".42"/>
<circle cx="297.9" cy="228" r=".42"/>
<circle cx="297.9" cy="238.1" r=".42"/>
<circle cx="308.8" cy="223" r=".42"/>
<circle cx="22.8" cy="245.6" r=".42"/>
<circle cx="22.8" cy="253" r=".42"/>
<circle cx="27.3" cy="245.6" r=".42"/>
<circle cx="27.5" cy="253" r=".42"/>
<circle cx="34.2" cy="245.1" r=".42"/>
<circle cx="34.4" cy="252.4" r=".42"/>
<circle cx="68.8" cy="253.2" r=".42"/>
<circle cx="68.8" cy="244.7" r=".42"/>
<circle cx="27.5" cy="260.5" r=".42"/>
</g>
<g font-size="6">
<text x="205.8" y="42.6">V</text>
<text x="251" y="51.9">V</text>
<text x="236.4" y="56.8">A</text>
<text x="82.4" y="68.4">A</text>
<text x="145.9" y="79.1">A</text>
<text x="225" y="86.9">V</text>
<text x="210.4" y="91.7">A</text>
</g>
<text font-size="5" x="56.8" y="20.7">M98 POWER SYSTEM ARCHITECTURE</text>
<g font-size="4.5">
<text x="36.7" y="11.7">8</text>
<text x="85.8" y="11.7">7</text>
<text x="137.3" y="11.5">6</text>
<text x="240.3" y="11.7">4</text>
<text x="291.8" y="11.5">3</text>
<text x="343.5" y="11.5">2</text>
<text x="392" y="11.5">1</text>
<text x="188.7" y="12.1">5</text>
<text x="12.2" y="46.8">D</text>
<text x="417.7" y="45.7">D</text>
<text x="11.9" y="110.6">C</text>
<text x="418" y="110.3">C</text>
<text x="11.9" y="174.3">B</text>
<text x="418.1" y="174.2">B</text>
<text x="11.9" y="236.7">A</text>
<text x="418.1" y="237.1">A</text>
<text x="36.2" y="271.9">8</text>
<text x="85.8" y="272.7">7</text>
<text x="137.7" y="272.7">6</text>
<text x="188.7" y="272.5">5</text>
<text x="240.4" y="272.3">4</text>
<text x="292.1" y="272.2">3</text>
<text x="343.9" y="272.3">2</text>
<text x="392.2" y="272.6">1</text>
</g>
<text font-size="3.7" x="371.3" y="259.3">D</text>
<g font-size="3.3">
<text x="156.1" y="27.7">D6905</text>
<text x="155.6" y="35.7">D6905</text>
<text x="211.8" y="42.3">Q5315</text>
<text x="232.3" y="51">U5498</text>
<text x="78.1" y="62.7">U5705</text>
<text x="152.5" y="77.1">U5715</text>
<text x="206.3" y="85.9">U5400</text>
</g>
<g font-size="3">
<text x="315.6" y="47">1.05V</text>
<text x="27.8" y="65.1">AC</text>
<text x="23.2" y="68.2">ADAPTER</text>
<text x="27.6" y="71.4">IN</text>
<text x="355.9" y="66.4">MCP79</text>
<text x="133.1" y="113.7">PPBUS_G3H</text>
<text x="354.7" y="112.8">CPU</text>
<text x="27.9" y="125.7">MCP79</text>
<text x="114.7" y="132.6">SMC</text>
<text x="28.3" y="143.4">U1400</text>
<text x="358.3" y="170.4">SMC</text>
<text x="363.2" y="231.3">Power Block Diagram</text>
</g>
<g font-size="2.6">
<text x="16.7" y="105.3">(9 TO 12.6V)</text>
<text x="82.1" y="123.5">P3V3S3_EN</text>
<text x="83.4" y="130.8">P5VS3_EN</text>
<text x="81.7" y="137.9">LIO_S3_EN</text>
</g>
<g font-size="2.5">
<text x="288.6" y="21">SMC PWRGD</text>
<text x="308.4" y="23.5">SMC_RESET_L</text>
<text x="287.2" y="24.2">RN5VD30A-F</text>
<text x="288.4" y="29.1">(PAGE 43)</text>
<text x="290.8" y="26.6">U5000</text>
<text x="198.8" y="36.4">PBUSB_VSENSE</text>
<text x="135.3" y="45.2">PPVBAT_G3H_CHGR_REG</text>
<text x="165.9" y="42.4">8A FUSE</text>
<text x="188.4" y="45.4">PPBUS_G3H</text>
<text x="243.4" y="44.9">SMC_GPU_VSENSE</text>
<text x="103.1" y="59.3">(S5)</text>
<text x="103.5" y="57">CHGR_EN</text>
<text x="262.9" y="54.9">PPVCORE_GPU_REG</text>
<text x="183.4" y="64.2">PM_GPUVCORE_EN</text>
<text x="98.3" y="71.3">(PAGE 60)</text>
<text x="232.5" y="68.8">GPUVCORE_PGOOD</text>
<text x="319" y="69.7">U2830</text>
<text x="66" y="73.7">LIO_DCIN_ISENSE</text>
<text x="93.5" y="75">PBUS SUPPLY/</text>
<text x="209.3" y="73.5">(PAGE 78)</text>
<text x="93.4" y="78.5">BATTERY CHARGER</text>
<text x="151.5" y="80">SMC_BATT_ISENSE</text>
<text x="230.3" y="83.6">SMC_CPU_VSENSE</text>
<text x="100.2" y="84.2">ISL6258A</text>
<text x="103.2" y="87.7">U7000</text>
<text x="215.7" y="94.5">CPUVCORE_IOUT</text>
<text x="239.2" y="90.3">PPVCORE_CPU_S0</text>
<text x="330.8" y="94.4">U2850</text>
<text x="351.4" y="95">(PAGE 14~22)</text>
<text x="357" y="92.7">U1400</text>
<text x="21.5" y="101.6">3S2P</text>
<text x="83.4" y="101.5">Q7055</text>
<text x="159.3" y="99.8">IMVP_VR_ON_R</text>
<text x="187" y="98.7">U7100</text>
<text x="206.5" y="97.6">VR_PWRGD_CLKEN_L</text>
<text x="206.5" y="103.7">VR_PWRGOOD_DELAY</text>
<text x="231.3" y="107.6">Q7920</text>
<text x="183.4" y="108.4">(PAGE 61)</text>
<text x="351.3" y="117.5">(PAGE 10,11)</text>
<text x="353.7" y="115.1">U1000</text>
<text x="113.3" y="139.1">U4900</text>
<text x="23.5" y="146.2">(PAGE 14~22)</text>
<text x="110.7" y="147">(PAGE 42)</text>
<text x="126.5" y="145.5">(S5)</text>
<text x="75.1" y="170">Q3805</text>
<text x="64.6" y="176.3">WOW_EN</text>
<text x="47.8" y="181.3">Q3801</text>
<text x="237.7" y="195">Q3810</text>
<text x="137.8" y="221.5">1.8V</text>
<text x="132.5" y="223.2">S5</text>
<text x="132.5" y="227.7">S3</text>
<text x="137.9" y="228">0.9V</text>
<text x="305.9" y="225">RST*</text>
<text x="76.5" y="237.9">(S0)</text>
<text x="305.6" y="239.3">U7870</text>
<text x="71.6" y="243.7">P3V3S0_EN</text>
<text x="76.5" y="246.9">(S0)</text>
<text x="71.7" y="252.1">PBUSVSENS_EN</text>
<text x="76.6" y="255.6">(S0)</text>
<text x="76.6" y="262.9">(S0)</text>
</g>
<g font-size="2.1">
<text x="30.1" y="94.3">J6950</text>
<text x="100.3" y="104.1">PPVBAT_G3H_CHGR_R</text>
<text x="70.5" y="112.5">CHGR_BGATE</text>
<text x="151.3" y="121">P1V1GPU_EN</text>
<text x="152.5" y="129.6">P1V8FB_EN</text>
<text x="141.6" y="139.2">U7859</text>
<text x="165.8" y="153.8">P3V3S5_EN</text>
<text x="109.9" y="164.2">P5V_RT_EN</text>
<text x="110.9" y="183.8">BKLT_EN</text>
<text x="127.8" y="184.9">ENA</text>
<text x="135.1" y="182.5">U9701</text>
<text x="144.9" y="184.9">VOUT</text>
<text x="131.5" y="187.4">(PAGE 84)</text>
<text x="304" y="195">P5VRIGHT_PGOOD</text>
<text x="306.2" y="192.1">P1V05S0_PGOOD</text>
<text x="304" y="198.7">MCPCORES0_PGOOD</text>
<text x="304" y="202.3">CPUVTTS0_PGOOD</text>
<text x="361.6" y="238.6">NOTICE OF PROPRIETARY PROPERTY</text>
<text x="136.7" y="244.7">MCPCORES0_EN</text>
<text x="184" y="244.7">MCPCPCORE_S0_REG</text>
<text x="136.7" y="250.7">P1V05S0_EN</text>
<text x="167" y="250.7">1.1V</text>
<text x="184" y="250.7">PP5V_RT_REG</text>
<text x="344.6" y="262.2">APPLE INC.</text>
</g>
<g font-size="1.9">
<text x="180.3" y="32">PPVIN_G3H_P3V42G3H</text>
<text x="227.4" y="31.9">ENABLE</text>
<text x="248.9" y="35.5">PP3V42_G3H_REG</text>
<text x="231.3" y="40.8">(PAGE 59)</text>
<text x="232.7" y="36.1">LT3470</text>
<text x="233.7" y="38.4">U6990</text>
<text x="288.4" y="40.6">CPUVTTS0_EN</text>
<text x="317.1" y="37.8">VIN</text>
<text x="340.6" y="40.1">PPCPUVTT_S0_REG</text>
<text x="339.8" y="43.6">(6A MAX CURRENT)</text>
<text x="313.4" y="51.8">TPS51117</text>
<text x="315.9" y="53.8">U7600</text>
<text x="207.3" y="54.6">GPU VCORE</text>
<text x="207.5" y="58.7">VIN</text>
<text x="221.9" y="57.5">VOUT</text>
<text x="241.7" y="59.5">GPUVCORE_IOUT</text>
<text x="263.4" y="58.4">(18A MAX CURRENT)</text>
<text x="313.4" y="56.2">(PAG 66)</text>
<text x="42.8" y="65.6">DCIN(16.5V)</text>
<text x="59.1" y="63.5">6A FUSE</text>
<text x="93.3" y="63.5">ENABLES</text>
<text x="207.2" y="65.7">EN_PSV</text>
<text x="211" y="61">ISL6263B</text>
<text x="212.9" y="63.9">U8900</text>
<text x="322.2" y="65.4">CPUVTTS0_PGOOD</text>
<text x="92.8" y="68.5">VIN</text>
<text x="118.5" y="69.9">VOUT</text>
<text x="220" y="70">PGOOD</text>
<text x="364" y="69.9">PWRBTN#</text>
<text x="326" y="72.8">VR_PWRGD_CLKEN</text>
<text x="375.1" y="77.7">PLT_RST_L</text>
<text x="363.8" y="82.2">RSMRST*</text>
<text x="363.9" y="78.3">PLTRST*</text>
<text x="181.4" y="89.5">CPU VCORE</text>
<text x="328.6" y="84.7">MCP_PS_PWRGD</text>
<text x="375.1" y="87.3">CPU_PWRGD</text>
<text x="181.6" y="93.7">VIN</text>
<text x="185" y="96">ISL9504B</text>
<text x="195.9" y="92.4">VOUT</text>
<text x="181.2" y="100.7">VR_ON</text>
<text x="55.5" y="104.1">BATT_POS_F</text>
<text x="194.2" y="104">PGOOD</text>
<text x="364.2" y="113">PWRGOOD</text>
<text x="236.2" y="118.7">P5VS0_SS</text>
<text x="365.5" y="119">RESET*</text>
<text x="191.3" y="121.8">PP1V1_S0GPU_REG</text>
<text x="231.3" y="122.7">Q7900</text>
<text x="28.6" y="128.9">SLP_S5#(H17)</text>
<text x="191.3" y="129.1">PP1V8_GPU_REG</text>
<text x="188.2" y="137.9">VIN</text>
<text x="236.2" y="132.7">P5VS3_SS</text>
<text x="28.7" y="138.7">SLP_S3#(G17)</text>
<text x="121.1" y="144">P60</text>
<text x="126.3" y="142.8">SMC_PM_G2_EN</text>
<text x="195.7" y="141.1">5V</text>
<text x="192.9" y="147.5">3.3V</text>
<text x="342.7" y="148.4">ISL8009</text>
<text x="128.4" y="154.7">VIN</text>
<text x="190.5" y="152.6">TPS51125</text>
<text x="193.1" y="154.5">U7201</text>
<text x="236.7" y="151.2">Q7910</text>
<text x="337.5" y="151.2">V4</text>
<text x="340.7" y="155.6">(PAGE 66)</text>
<text x="344.3" y="152">U7750</text>
<text x="128.4" y="159.7">EN/PSV</text>
<text x="133.1" y="156.8">U7400</text>
<text x="187.9" y="159">PGOOD1,2</text>
<text x="190.7" y="156.9">(PAGE 62)</text>
<text x="128.4" y="165.8">ENL</text>
<text x="129.3" y="164.5">(PAGE 64)</text>
<text x="132.9" y="162.2">SC417</text>
<text x="236.7" y="167.1">Q7930</text>
<text x="374.5" y="172.2">PM_RSMRST_L</text>
<text x="87.8" y="174.4">PM_WLAN_EN_L</text>
<text x="321.3" y="174.6">ALL_SYS_PWRGD</text>
<text x="66" y="185.4">PM_ENET_EN</text>
<text x="236.6" y="181">Q7970</text>
<text x="357.9" y="187.5">P17(BTN_OUT)</text>
<text x="376.9" y="191.4">SMC_RESET_L</text>
<text x="131.1" y="196.6">P1V2ENET_EN</text>
<text x="153.3" y="197.2">RUN2</text>
<text x="154.2" y="193.7">VIN LTC3407</text>
<text x="368.1" y="192.3">RST*</text>
<text x="130.6" y="202.4">ENETAVDD_EN</text>
<text x="154.1" y="203.6">RUN1</text>
<text x="155.3" y="201.5">(PAGE 33)</text>
<text x="158.7" y="199.3">U3850</text>
<text x="299.3" y="209.6">P1V5S0_PGOOD</text>
<text x="300.4" y="206.2">P1V8S0_PGOOD</text>
<text x="64.2" y="211.9">Q3800</text>
<text x="72.6" y="214.7">WOL_EN</text>
<text x="149.8" y="212.1">PPVIN_S0_DDRREG_LDO</text>
<text x="294.5" y="212.8">S0PGOOD_PWROK</text>
<text x="353.7" y="214.4">(PAGE 42)</text>
<text x="357.4" y="212.4">U4900</text>
<text x="44.9" y="217">PM_ENET_EN_L</text>
<text x="72.6" y="219">SMC_ADAPTER_EN</text>
<text x="110.6" y="221.6">DDRREG_EN</text>
<text x="133.3" y="219.6">VIN</text>
<text x="49.4" y="226.9">PM_SLP_S3_L</text>
<text x="110.3" y="226.8">DDRVTT_EN</text>
<text x="280.7" y="227.8">PP5V_S0</text>
<text x="37.6" y="231.5">P5VRIGHT_EN</text>
<text x="280.7" y="231">PP3V3_S0</text>
<text x="298.6" y="231.7">V2</text>
<text x="298.8" y="228.3">V1</text>
<text x="37.6" y="237.9">P1V8S0_EN</text>
<text x="71.6" y="235.8">P5VS0_EN</text>
<text x="135" y="234.3">TPS51116</text>
<text x="135.1" y="238.6">(PAGE 63)</text>
<text x="137.6" y="236.2">U7300</text>
<text x="280.7" y="237.7">PP1V5_S0_REG</text>
<text x="298.6" y="238.4">V4</text>
<text x="298.7" y="235.1">V3</text>
<text x="304" y="235.7">LTC2900</text>
<text x="37.6" y="244">MCPDDR_EN</text>
<text x="163.8" y="242.3">MCP_CORE</text>
<text x="225.7" y="244.1">(25A MAX CURRENT)</text>
<text x="301.9" y="242.9">(PAGE 68)</text>
<text x="37.7" y="251.4">CPUVTTS0_EN</text>
<text x="216" y="251.4">(5A MAX CURRENT)</text>
<text x="37.7" y="258.9">MCPCORES0_EN</text>
<text x="71.7" y="259.4">PM_SLP_S3_DELAY_L</text>
<text x="162.8" y="258.3">VIN</text>
<text x="163.7" y="261.2">(PAGE 65)</text>
</g>
<g font-size="1.7">
<text x="168.2" y="122.3">EN1</text>
<text x="168.2" y="125.9">1.103V(L/H)</text>
<text x="168.2" y="130.8">EN2</text>
<text x="168.2" y="133.2">1.8V(R/H)</text>
<text x="170.7" y="142.9">(PAGE 82)</text>
<text x="171.9" y="138">TPS51124</text>
<text x="173.1" y="140.4">U9500</text>
<text x="194.9" y="142.9">(L/H)</text>
<text x="193.7" y="149">(R/H)</text>
<text x="187.6" y="155">EN0</text>
<text x="148.1" y="158.2">PP5V_RT_REG</text>
<text x="148.3" y="164.7">P5V_RT_PGOOD</text>
<text x="131.5" y="176.5">VIN</text>
<text x="131.5" y="180.1">GOSHAWK6P</text>
<text x="153.3" y="182.5">PPVOUT_S0_LCDBKLT</text>
<text x="82.7" y="225.1">DELAY</text>
<text x="83.9" y="222.6">RC</text>
<text x="29.9" y="231.8">RC</text>
<text x="28.7" y="234.3">DELAY</text>
<text x="29.9" y="238.4">RC</text>
<text x="28.7" y="240.7">DELAY</text>
<text x="30" y="244.4">RC</text>
<text x="162.1" y="245.9">EN2</text>
<text x="28.8" y="246.7">DELAY</text>
<text x="30.1" y="251.7">RC</text>
<text x="28.8" y="254.2">DELAY</text>
<text x="162.1" y="253.2">EN1</text>
<text x="28.8" y="261.6">DELAY</text>
<text x="30.1" y="259.3">RC</text>
</g>
<g font-size="1.5">
<text x="227.6" y="34">3.425V G3HOT</text>
<text x="310.6" y="41.3">EN_PSV</text>
<text x="323.7" y="41.4">VOUT</text>
<text x="315.8" y="58.9">PGOOD</text>
<text x="349.6" y="68.7">CK_PWRGD</text>
<text x="349.9" y="73.4">VRMPWRGD</text>
<text x="350.1" y="88">PWROK</text>
<text x="352.3" y="89.9">CPUPWRGD(GPIO49)</text>
<text x="247.8" y="109.7">PP5V_S0_FET</text>
<text x="173.7" y="122.1">VIN</text>
<text x="180.1" y="123.2">VOUT1</text>
<text x="246.9" y="124.3">PP5V_S3_FET</text>
<text x="178.9" y="129.3">VOUT2</text>
<text x="200.7" y="140.2">VOUT1</text>
<text x="208.3" y="141.8">(8A MAX CURRENT)</text>
<text x="208.3" y="139.4">PP5V_S5_REG</text>
<text x="296.4" y="139.6">PP5V_S3</text>
<text x="200.7" y="146.4">VOUT2</text>
<text x="208.3" y="147.9">(5.5A MAX CURRENT)</text>
<text x="208.3" y="145.4">PP3V3_S5_REG</text>
<text x="296.3" y="145.5">PP3V3_S5</text>
<text x="359.5" y="145.6">PP1V05_S5_MCP</text>
<text x="296" y="154.2">PP3V3_S3_FET</text>
<text x="142.7" y="159.4">VOUT</text>
<text x="201.2" y="159">VREG3</text>
<text x="140.6" y="166.4">PGOOD</text>
<text x="241.7" y="163">P3V3S3_SS</text>
<text x="252" y="169.8">PP3V3_S0GPU_FET</text>
<text x="354.3" y="172.7">RSMRST_OUT(P15)</text>
<text x="241.7" y="178.3">P3V3S0_SS</text>
<text x="330.2" y="179.4">RSMRST_PWRGD</text>
<text x="354.3" y="177.7">IMVP_VR_ON(P16)</text>
<text x="374.9" y="176.6">IMVP_VR_ON</text>
<text x="253.7" y="183.6">PP3V3_S0_FET</text>
<text x="331.6" y="183.8">SMC_ONOFF_L</text>
<text x="349.1" y="185">PWR_BUTTON(P90)</text>
<text x="349.1" y="180.2">RSMRST_IN(P13)</text>
<text x="362.9" y="182.7">PLT_RST*</text>
<text x="376.9" y="186.5">PM_PWRBTN_L</text>
<text x="166.2" y="197">VOUT1</text>
<text x="180.3" y="194.7">PP1V9_ENET_REG</text>
<text x="241.6" y="192.1">P3V3GPU_SS</text>
<text x="67.1" y="200">PM_ENET_EN_L</text>
<text x="180.3" y="202.5">PP1V2_ENET_REG</text>
<text x="254.5" y="198.1">P3V3_ENET_FET</text>
<text x="332" y="203.2">PM_SLP_S4_L</text>
<text x="332.1" y="199.9">PM_SLP_S5_L</text>
<text x="349.2" y="200.9">SLP_S5_L(P95)</text>
<text x="166.2" y="204.2">VOUT2</text>
<text x="242.7" y="206.8">P3V3ENET_EN_L</text>
<text x="331.9" y="206.9">PM_SLP_S3_L</text>
<text x="349.2" y="204.6">SLP_S4_L(P94)</text>
<text x="349.2" y="208.2">SLP_S3_L(P93)</text>
<text x="145.5" y="219.6">VLDOIN</text>
<text x="146.4" y="223.2">VOUT1</text>
<text x="153" y="224.7">(12A MAX CURRENT)</text>
<text x="153.6" y="222.3">PPDDR_S3_REG</text>
<text x="146.4" y="229.2">VOUT2</text>
<text x="153.4" y="229.6">PPVTT_S0_DDR_LDO</text>
<text x="349.5" y="235">SYNC_MASTER=T18_MLB</text>
<text x="395.5" y="235">SYNC_DATE=12/12/2007</text>
<text x="174.9" y="246.2">VOUT2</text>
<text x="168.1" y="256.5">ISL6236</text>
<text x="174.9" y="252.3">VOUT1</text>
<text x="168.5" y="258.8">U7500</text>
</g>
<g font-size="1.4">
<text x="356.8" y="242.3">THE INFORMATION CONTAINED HEREIN IS THE PROPRIETARY</text>
<text x="356.8" y="243.5">PROPERTY OF APPLE COMPUTER, INC. THE POSSESSOR</text>
<text x="356.8" y="244.7">AGREES TO THE FOLLOWING</text>
<text x="354.9" y="252">III NOT TO REVEAL OR PUBLISH IN WHOLE OR PART</text>
<text x="356.1" y="249.5">II NOT TO REPRODUCE OR COPY IT</text>
<text x="356.8" y="247.1">I TO MAINTAIN THE DOCUMENT IN CONFIDENCE</text>
<text x="370.1" y="255.6">SIZE</text>
<text x="376.2" y="255.6">DRAWING NUMBER</text>
<text x="405.2" y="255.6">REV.</text>
<text x="370.1" y="262.9">SCALE</text>
<text x="385.8" y="262.9">SHT</text>
<text x="397.9" y="262.9">OF</text>
<text x="375.5" y="265.3">NONE</text>
</g>
<text font-size="1.3" x="192.2" y="164.6">P5V3V3_S5_PGOOD</text>
<g font-size="1.2">
<text x="348.9" y="175.4">PWRGD(P12)</text>
<text x="361.9" y="175.4">99ms DLY</text>
<text x="387.3" y="258.7">051-7892</text>
<text x="408.6" y="258.7">A.0.0</text>
<text x="392.1" y="264.7">3</text>
<text x="404.4" y="264.7">97</text>
</g>
</svg>
